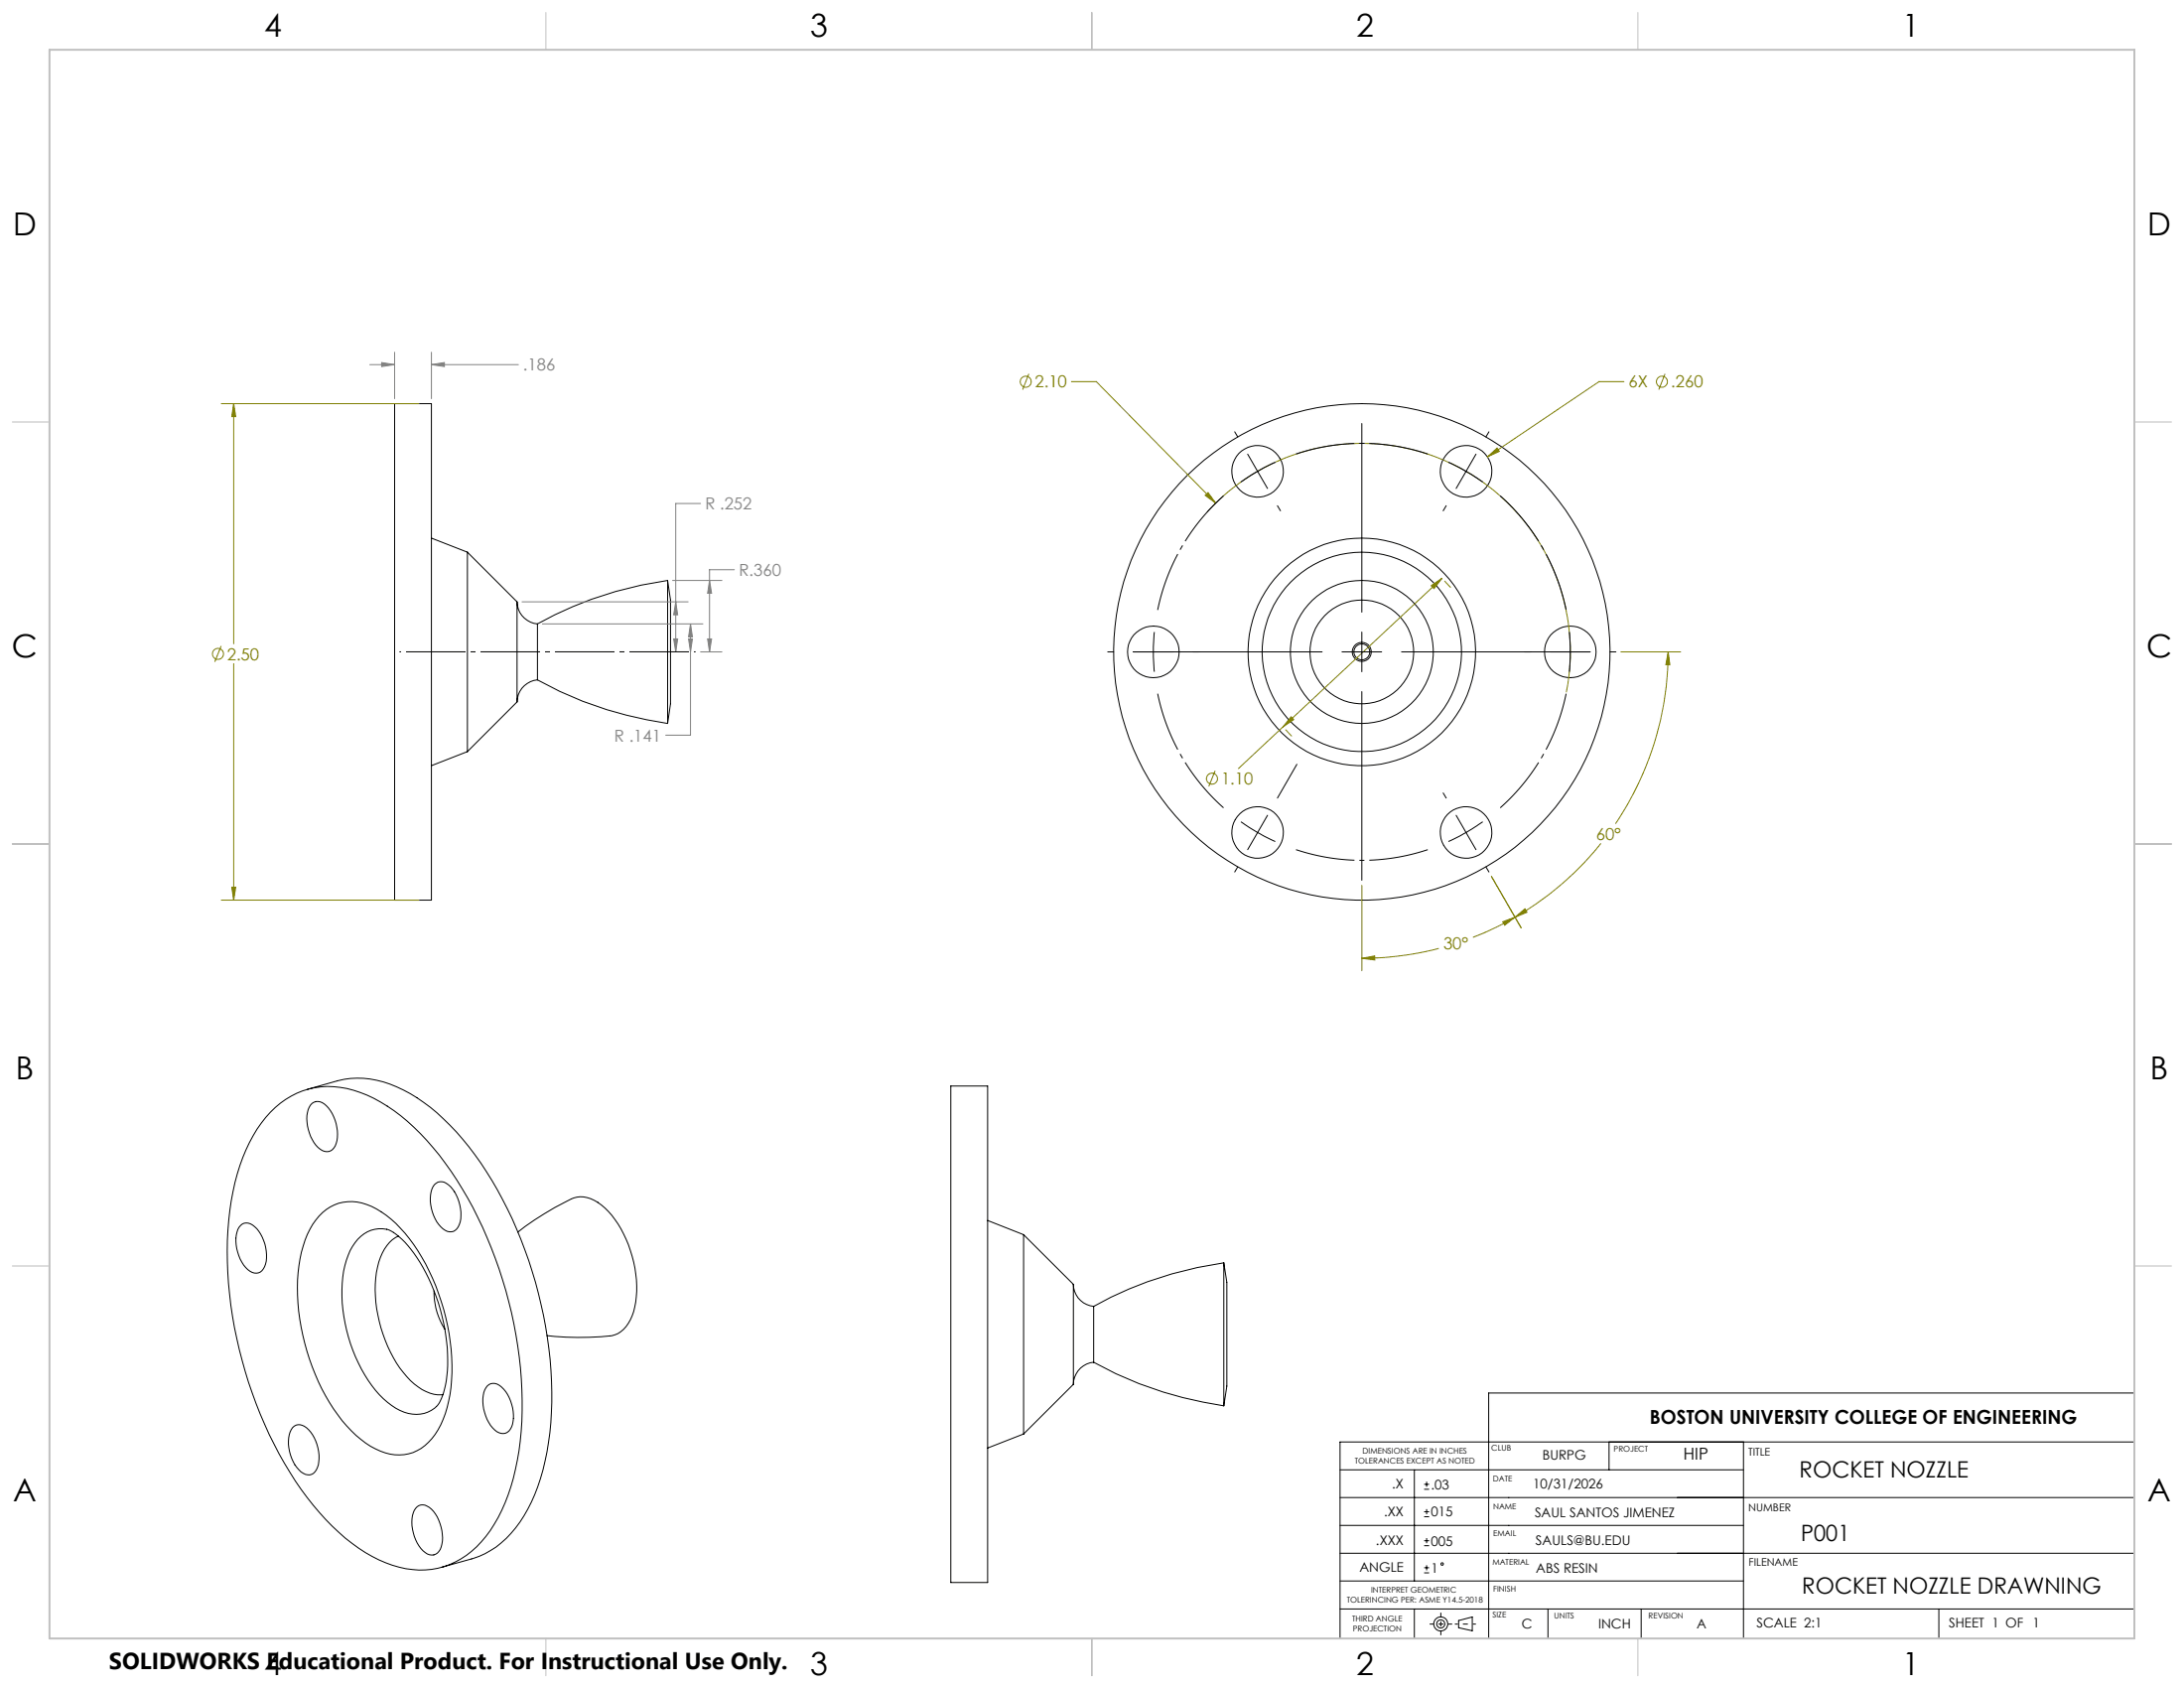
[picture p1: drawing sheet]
<svg xmlns="http://www.w3.org/2000/svg" width="559mm" height="432mm" viewBox="0 0 559 432" stroke-linecap="round" stroke-linejoin="round" font-family="sans-serif">
<g fill="none" stroke="#000" stroke-width=".25">
<path d="M101 103.3h9.4v127h-9.4zM110.4 137.7l9.2 3.6M119.6 141.3v51M119.6 141.3l12.7 12.7M132.3 154a5.7 5.7 0 0 0 5.2 5.6M132.3 154v25.6M137.5 159.6v14.3M170.8 148.5a95 95 0 0 0-33.3 11.1M170.8 148.5v36.6M170.8 148.5l.8 5v26.5l-.8 5.1M132.3 179.6l-12.7 12.7M137.5 173.9a96.7 96.7 0 0 0 33.3 11.2"/>
<path d="M137.5 173.9a5.7 5.7 0 0 0-5.2 5.7M119.6 192.3l-9.2 3.6M78.7 278.7l7.6-2.2a22.8 22.8 0 0 1 16.9 2.3 57.4 57.4 0 0 1 21.3 20.9 108.8 108.8 0 0 1 16.2 66.8 51.1 51.1 0 0 1-7.7 22.9 22.2 22.2 0 0 1-12.4 9.4l-7.5 2.1M243.3 277.8h9.4v127h-9.4zM69.2 284.5a20.5 20.5 0 0 1 23-5 44.8 44.8 0 0 1 18.6 14.1 103.4 103.4 0 0 1 21.2 47.9 87.4 87.4 0 0 1-.7 36.7 36.7 36.7 0 0 1-10.7 18.6 20.6 20.6 0 0 1-21.9 3 47.3 47.3 0 0 1-18.5-14.7 102.3 102.3 0 0 1-19.6-42.8 92.4 92.4 0 0 1-.5-39.8 39.6 39.6 0 0 1 9.1-18zM79.8 282.3a2.94 2.94 0 0 1 4.2 1.1 10.3 10.3 0 0 1 1.8 9.8 2.52 2.52 0 0 1-4.4 .3 10.3 10.3 0 0 1-2.3-10.3zM61.6 313.5a2.44 2.44 0 0 1 3.6 .3 10.1 10.1 0 0 1 2.5 10.2 2.47 2.47 0 0 1-4.3 .8 9.9 9.9 0 0 1-2.2-10.9zM81.6 311.1a11.1 11.1 0 0 1 13.5-2.5 29.3 29.3 0 0 1 11.8 11.4 56.3 56.3 0 0 1 8.2 36.7 21 21 0 0 1-6.4 13.1 11.1 11.1 0 0 1-12.6 .8 32.2 32.2 0 0 1-12.8-13.6 56.9 56.9 0 0 1-6.8-33.2 23.8 23.8 0 0 1 5.1-12.7zM101.9 316.2a10.6 10.6 0 0 0-5.3 8 34.4 34.4 0 0 0 8.4 29 10.9 10.9 0 0 0 8.3 3.6M111.2 303a2.68 2.68 0 0 1 4.1 .6 10.5 10.5 0 0 1 2.2 9.7 2.42 2.42 0 0 1-1.8 1.8 2.42 2.42 0 0 1-2.4-.8 10 10 0 0 1-2.5-10.8zM132.5 315.2a74.4 74.4 0 0 1 14.3-8.7 8 8 0 0 1 8 2.5 29.4 29.4 0 0 1 7.3 26.5 8.2 8.2 0 0 1-5.6 6.2h-.5a76.4 76.4 0 0 1-16.1 0M252.7 312.2l9.2 3.6"/>
<path d="M261.9 315.8v51M261.9 315.8l12.7 12.7M111.1 330.2a17.6 17.6 0 0 0 2.7 9.8M274.6 328.5a5.7 5.7 0 0 0 5.2 5.7M274.6 328.5v25.6M279.8 334.2v14.3M313.1 323a94.7 94.7 0 0 0-33.3 11.2M313.1 323v36.6M313.1 323l.8 5v26.6l-.8 5M111.7 359.8a8.3 8.3 0 0 1-10.5 .4 29.4 29.4 0 0 1-10.9-14.8 36.9 36.9 0 0 1-1.7-23 10.4 10.4 0 0 1 7.3-7.9 6.4 6.4 0 0 1 6.3 2 40.7 40.7 0 0 1 10.9 20 39 39 0 0 1 .4 19.8 7.7 7.7 0 0 1-1.8 3.5M124.7 354.5a2.76 2.76 0 0 1 4.2 .9 10.3 10.3 0 0 1 2 9.7 2.47 2.47 0 0 1-4.3 .7 10.4 10.4 0 0 1-2.6-10.3zM274.6 354.1l-12.7 12.7"/>
<path d="M279.8 348.5a97.3 97.3 0 0 0 33.3 11.1M279.8 348.5a5.7 5.7 0 0 0-5.2 5.6M546.1 356.3h-165.2v62.8M74.9 365.2a2.64 2.64 0 0 1 4.1 .5 10.4 10.4 0 0 1 2.2 9.7 2.44 2.44 0 0 1-4.2 1.1 10 10 0 0 1-2.5-10.8zM261.9 366.8l-9.2 3.6M342.9 376h103.2M361.9 376v28.4M411.7 368.9v7.1M446.1 368.9v50.2M546.1 368.9h-203.2v50.2M106.7 385.4a2.63 2.63 0 0 1 3.7 .6 10.4 10.4 0 0 1 2.2 10.3 2.52 2.52 0 0 1-4.4 .4 10.4 10.4 0 0 1-2.2-10.3zM342.9 383.1h203.2"/>
<path d="M342.9 397.3h203.2M342.9 390.2h103.2M342.9 411.6h203.2M342.9 404.4h103.2M361.9 411.6v7.5M373.2 414.5l3.5-.9v3.6l-3.5-.8zM396.1 411.6v7.5M419.9 411.6v7.5M496.1 411.6v7.5"/>
<circle cx="321.8" cy="120.6" r="6.6"/>
<circle cx="375.1" cy="120.6" r="6.6"/>
<circle cx="295.1" cy="166.8" r="6.6"/>
<circle cx="348.4" cy="166.8" r="2.44"/>
<circle cx="348.4" cy="166.8" r="18.3"/>
<circle cx="348.4" cy="166.8" r="63.5"/>
<circle cx="348.4" cy="166.8" r="13.3"/>
<circle cx="348.4" cy="166.8" r="29.1"/>
<circle cx="348.4" cy="166.8" r="2.04"/>
<circle cx="348.4" cy="166.7" r="25.5"/>
<circle cx="401.8" cy="166.8" r="6.6"/>
<circle cx="321.8" cy="213" r="6.6"/>
<circle cx="375.1" cy="213" r="6.6"/>
<circle cx="368.6" cy="415.4" r="1.03"/>
<circle cx="368.6" cy="415.4" r="1.8"/>
</g>
<g fill="none" stroke="#808000" stroke-width=".25">
<path d="M263.2 95.6l-1.5 4.1M274.1 97.6h6.4l30.5 31.1M308.4 126.7l.7-.7 1.9 2.7zM308.9 131a53.3 53.3 0 0 1 63.4-11.9 53.3 53.3 0 0 1 28.5 58"/>
<circle cx="262.4" cy="97.6" r="1.41"/>
</g>
<path d="M365.8 415.4h5.8M368.7 418.3v-5.8" fill="none" stroke="#000" stroke-width=".25" stroke-dasharray="15.2 1.3 1.3 1.3" stroke-dashoffset="14.3" stroke-linecap="butt"/>
<path d="M372.2 415.4h5.4" fill="none" stroke="#000" stroke-width=".25" stroke-dasharray="15.2 1.3 1.3 1.3" stroke-dashoffset="14.5" stroke-linecap="butt"/>
<path d="M139.7 3.2v9.5M279.4 3.2v9.5M419.1 3.2v9.5M3.1 107.9h9.6M546.1 107.9h9.5M3.1 215.9h9.6M546.1 215.9h9.5M3.1 323.8h9.6M546.1 323.8h9.5M139.7 419.1v9.6M279.4 419.1v9.6M419.1 419.1v9.6" fill="none" stroke="#c0c0c0" stroke-width=".25"/>
<path d="M12.7 12.7h533.4v406.4h-533.4z" fill="none" stroke="#c0c0c0" stroke-width=".5"/>
<path d="M308.4 126.7l.7-.7 1.9 2.7z" fill="#808000"/>
<g fill="none" stroke="#808000" stroke-width=".25">
<path d="M415.5 97.6h-6.3l-28.6 19.3M426 95.6l-1.6 4.1M380.6 116.9l2.4-2.3 .6 .9z"/>
<circle cx="425.2" cy="97.6" r="1.41"/>
</g>
<path d="M380.6 116.9l2.4-2.3 .6 .9z" fill="#808000"/>
<g fill="none" stroke="#808000" stroke-width=".25">
<path d="M366.2 149.8l2.8-1.9-2.1 2.7zM369 147.9l-52.1 48.7M369.6 148.7l1.5 1.5M310.9 197.2l-1.6 4M329 186.7l1.4 1.6"/>
<circle cx="310.1" cy="199.2" r="1.41"/>
</g>
<path d="M366.2 149.8l2.8-1.9-2.1 2.7z" fill="#808000"/>
<path d="M330.3 183.3l.7 .8-2.7 1.8z" fill="none" stroke="#808000" stroke-width=".25"/>
<path d="M330.3 183.3l.7 .8-2.7 1.8z" fill="#808000"/>
<path d="M414.7 166.8h15.3M381.6 224.2l7.6 13.2M387.6 234.6l2.6-2.1 .5 .9z" fill="none" stroke="#808000" stroke-width=".25"/>
<path d="M387.6 234.6l2.6-2.1 .5 .9z" fill="#808000"/>
<path d="M426.8 166.8l.4 3.3-1-.1z" fill="none" stroke="#808000" stroke-width=".25"/>
<path d="M426.8 166.8l.4 3.3-1-.1z" fill="#808000"/>
<path d="M426.8 166.8a78.9 78.9 0 0 1-13.5 43.9M409.6 215.7a77.4 77.4 0 0 1-22 18.9M348.4 226.4v21.9M381.6 224.2l7.6 13.2M348.4 245.1l3.3-.6 .1 1.1z" fill="none" stroke="#808000" stroke-width=".25"/>
<path d="M348.4 245.1l3.3-.6 .1 1.1z" fill="#808000"/>
<path d="M384.5 235.8l3.1-1.2-2.6 2.1z" fill="none" stroke="#808000" stroke-width=".25"/>
<path d="M384.5 235.8l3.1-1.2-2.6 2.1z" fill="#808000"/>
<g fill="none" stroke="#808000" stroke-width=".25">
<path d="M56.6 103.3h50.6M59.8 103.3l.5 3.3h-1zM59.8 103.3v61.4M56.6 165.2l-1.6 4.1M59.8 169.8v60.5M56.6 230.3h50.6M387.6 234.6l-4.7 2.5-6 2.7M368.1 242.6l-7.8 1.6a76.8 76.8 0 0 1-11.9 .9"/>
<circle cx="55.8" cy="167.3" r="1.41"/>
</g>
<path d="M365.9 116.3a53.3 53.3 0 0 0-34.9 0M313.5 126.4a53.3 53.3 0 0 0-17.4 30.2M400.8 156.6a53.3 53.3 0 0 0-17.4-30.2M296.1 176.8a53.3 53.3 0 0 0 17.4 30.3M331 217.2a53.3 53.3 0 0 0 34.9 0M383.4 207.1a53.3 53.3 0 0 0 17.4-30.3" fill="none" stroke="#000" stroke-width=".25" stroke-dasharray="15.2 1.3 1.3 1.3" stroke-dashoffset="-.6" stroke-linecap="butt"/>
<g fill="none" stroke="#000" stroke-width=".25">
<path d="M315.9 110.5l.8 1.3M319.2 116.2l2.6 4.4M326.3 118.3l-4.5 2.3M348.4 108.3v48.3M370.6 118.3l4.5 2.3M377.6 116.2l-2.5 4.4M381 110.5l-.8 1.3M321.8 120.6l-4.3 2.7M321.8 120.6l2.5 4.4M326.8 129.4l.8 1.3M370 129.4l-.7 1.3M375.1 120.6l4.3 2.7"/>
<path d="M375.1 120.6l-2.5 4.4M283.4 166.8h1.5M290 166.8h48.3M295.3 161.7a52.4 52.4 0 0 0 0 10.1M343.4 166.8h10.1M348.4 161.7v10.1M348.4 176.9v48.3M358.6 166.8h48.3M401.5 161.7a52.4 52.4 0 0 1 0 10.1M411.9 166.8h1.6M331.8 195.5l-5 8.7M317.5 210.2l4.3 2.8"/>
<path d="M321.8 213l4.5 2.3M321.8 213l-2.6 4.3M324.3 208.6l-2.5 4.4M369.3 202.8l.7 1.4M372.6 208.6l2.5 4.4M375.1 213l-4.5 2.3M375.1 213l2.5 4.3M379.4 210.2l-4.3 2.8M316.7 221.8l-.8 1.3M380.2 221.8l.8 1.3"/>
</g>
<path d="M59.8 103.3l.5 3.3h-1z" fill="#808000"/>
<path d="M59.3 226.9h1l-.5 3.4z" fill="none" stroke="#808000" stroke-width=".25"/>
<path d="M59.3 226.9h1l-.5 3.4z" fill="#808000"/>
<path d="M179.2 128.8h-6.3v38M133.6 154h42.5M172.9 154l.5 3.3h-1z" fill="none" stroke="#808080" stroke-width=".25"/>
<path d="M172.9 154l.5 3.3h-1z" fill="#808080"/>
<path d="M172.4 163.4h1l-.5 3.4z" fill="none" stroke="#808080" stroke-width=".25"/>
<path d="M172.4 163.4h1l-.5 3.4z" fill="#808080"/>
<path d="M138.8 159.6h41M176.7 159.6l.5 3.3h-1zM176.7 159.6v28.5h-6.4" fill="none" stroke="#808080" stroke-width=".25"/>
<path d="M176.7 159.6l.5 3.3h-1z" fill="#808080"/>
<path d="M176.2 163.4h1l-.5 3.4z" fill="none" stroke="#808080" stroke-width=".25"/>
<path d="M176.2 163.4h1l-.5 3.4z" fill="#808080"/>
<path d="M172.1 148.5h12.6M181.5 148.5l.6 3.3h-1.1zM187.9 145.7h-6.4v21.1M179.2 166.8h5.5" fill="none" stroke="#808080" stroke-width=".25"/>
<path d="M181.5 148.5l.6 3.3h-1.1z" fill="#808080"/>
<path d="M181 163.4h1.1l-.6 3.4z" fill="none" stroke="#808080" stroke-width=".25"/>
<path d="M181 163.4h1.1l-.6 3.4z" fill="#808080"/>
<path d="M94.6 93.3h6.4M101 90.1v11.9M110.4 93.3l3.3-.6v1.1zM110.4 90.1v11.9M110.4 93.3h22.2" fill="none" stroke="#808080" stroke-width=".25"/>
<path d="M110.4 93.3l3.3-.6v1.1z" fill="#808080"/>
<path d="M97.6 92.7l3.4 .6-3.4 .5z" fill="none" stroke="#808080" stroke-width=".25"/>
<path d="M97.6 92.7l3.4 .6-3.4 .5z" fill="#808080"/>
<g fill="none" stroke="#000" stroke-width=".25">
<path d="M364.4 379.7h1.3M365 379v1.3M364.4 381h1.3M364.4 395.4h1.3M364.4 394.1h1.3M364.4 388h1.3M364.4 386.7h1.3M365 386v1.3M365 393.5v1.3M364.4 402.3h1.3M364.4 401h1.3M365 400.4v1.3"/>
<circle cx="369" cy="400.1" r=".32"/>
</g>
<path d="M102.2 166.7h75.8" fill="none" stroke="#000" stroke-width=".25" stroke-dasharray="15.2 1.3 1.3 1.3" stroke-dashoffset="-1.7" stroke-linecap="butt"/>
<g font-size="8.1">
<text x="67.6" y="9.3">4</text>
<text x="207.3" y="9.3">3</text>
<text x="347" y="9.3">2</text>
<text x="486.7" y="9.3">1</text>
<text x="3.3" y="60.1">D</text>
<text x="549.4" y="60.1">D</text>
<text x="3" y="168">C</text>
<text x="549.1" y="168">C</text>
<text x="4" y="276">B</text>
<text x="550.1" y="276">B</text>
<text x="3.3" y="383.9">A</text>
<text x="549.4" y="383.9">A</text>
<text x="67.6" y="428.4">4</text>
<text x="207.3" y="428.4">3</text>
<text x="347" y="428.4">2</text>
<text x="486.7" y="428.4">1</text>
</g>
<text font-size="5.9" x="27.9" y="427">SOLIDWORKS Educational Product. For Instructional Use Only.</text>
<g font-size="5.8">
<text x="460.4" y="378">ROCKET NOZZLE</text>
<text x="460.8" y="394.2">P001</text>
<text x="461.1" y="407.6">ROCKET NOZZLE DRAWNING</text>
</g>
<text font-size="4.9" x="422.1" y="364.2">BOSTON UNIVERSITY COLLEGE OF ENGINEERING</text>
<g font-size="4.2" fill="#808080">
<text x="133.8" y="94.8">.186</text>
<text x="180.4" y="130.4">R .252</text>
<text x="189.1" y="147.3">R.360</text>
<text x="157.2" y="189.6">R .141</text>
</g>
<g font-size="4.2" fill="#808000">
<text x="264.8" y="99.2">2.10</text>
<text x="416.7" y="99.2">6X</text>
<text x="427.6" y="99.2">.260</text>
<text x="58.1" y="168.8">2.50</text>
<text x="312.4" y="200.7">1.10</text>
<text x="408.4" y="214.8">60°</text>
<text x="369.3" y="242.9">30°</text>
</g>
<text font-size="4.2" x="430.7" y="373.5">HIP</text>
<g font-size="3.4">
<text x="394.7" y="373.4">BURPG</text>
<text x="356.2" y="380.8">.X</text>
<text x="366.1" y="380.9">.03</text>
<text x="392.2" y="380.8">10/31/2026</text>
<text x="354.1" y="387.8">.XX</text>
<text x="366.1" y="388">015</text>
<text x="392.7" y="388">SAUL SANTOS JIMENEZ</text>
<text x="352" y="395.2">.XXX</text>
<text x="366.1" y="395.4">005</text>
<text x="392.9" y="395.3">SAULS@BU.EDU</text>
<text x="347.8" y="402.1">ANGLE</text>
<text x="366.1" y="402.3">1</text>
<text x="393" y="402.3">ABS RESIN</text>
<text x="389.4" y="416.6">C</text>
<text x="408.9" y="416.5">INCH</text>
<text x="434.1" y="416.6">A</text>
<text x="449.5" y="416.2">SCALE 2:1</text>
<text x="498.6" y="416.4">SHEET 1 OF 1</text>
</g>
<g font-size="2.7">
<text x="447.3" y="372.5">TITLE</text>
<text x="447.4" y="386.7">NUMBER</text>
<text x="447.4" y="400.5">FILENAME</text>
</g>
<g font-size="2">
<text x="348.6" y="371.9">DIMENSIONS ARE IN INCHES</text>
<text x="381.6" y="371">CLUB</text>
<text x="412.9" y="371.4">PROJECT</text>
<text x="346.7" y="374.4">TOLERANCES EXCEPT AS NOTED</text>
<text x="382" y="378.9">DATE</text>
<text x="382" y="386">NAME</text>
<text x="382.1" y="392.8">EMAIL</text>
<text x="381.9" y="400.3">MATERIAL</text>
<text x="350.8" y="407.5">INTERPRET GEOMETRIC</text>
<text x="382.1" y="407.2">FINISH</text>
<text x="344.6" y="410">TOLERINCING PER: ASME Y14.5-2018</text>
<text x="381.9" y="413.8">SIZE</text>
<text x="346" y="414.7">THIRD ANGLE</text>
<text x="346.2" y="417.2">PROJECTION</text>
<text x="397.7" y="414.1">UNITS</text>
<text x="421.8" y="414.1">REVISION</text>
</g>
</svg>
